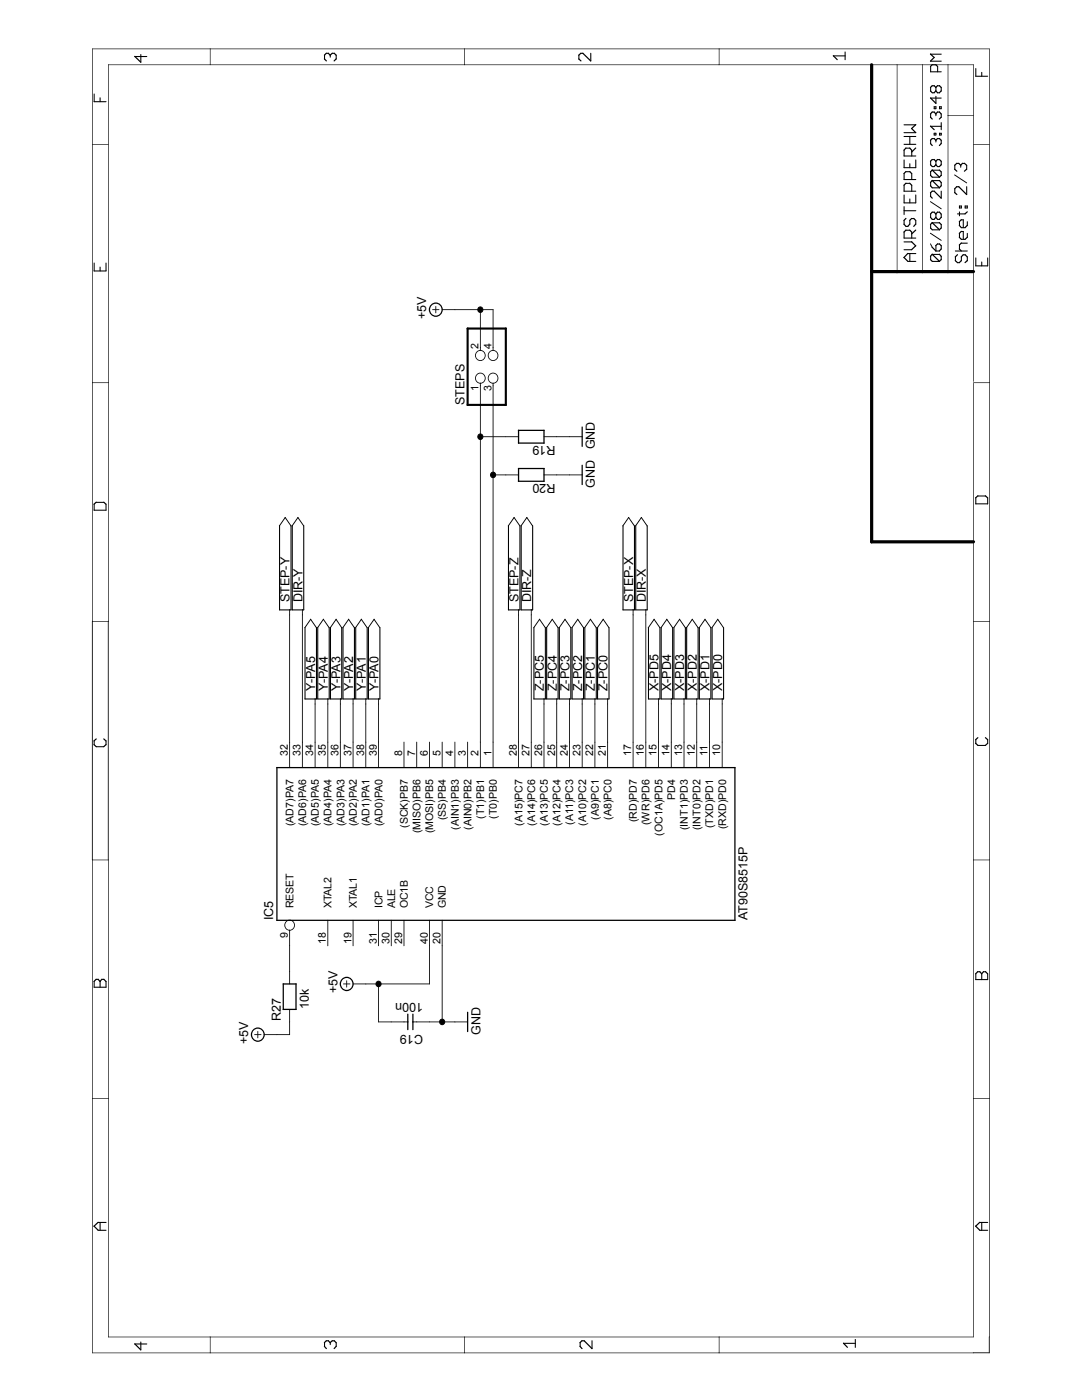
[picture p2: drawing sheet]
<svg xmlns="http://www.w3.org/2000/svg" width="216mm" height="279mm" viewBox="0 0 216 279" stroke-linecap="round" stroke-linejoin="round" font-family="sans-serif">
<g fill="#000">
<path d="M18.4 9.7h.1l-.1 66.7zM21.6 12.9h.1l-.1 63.5zM26.8 11.2h.2l1.2 1.1v.2h-.2l-1.2-1.2zM28 10.8l.2 .1v1.5l-.1 .1zM26.8 11.2l2.6 .1-.1 .1h-2.4zM41.9 9.7h.1l-.1 3.3zM18.4 9.7h23.6l-23.6 .1zM21.6 12.9h20.4l-20.4 .1zM64.7 10.9l.2 .1v.8l-.2 .1zM65 10.5h.2v.2l-.5 .4zM64.7 11.7l.5 .4v.1l-.5-.3zM65.1 10.6h.5l-.5 .2z"/>
<path d="M65.4 10.5h.2l.4 .6-.6-.4zM65.8 10.9l.6-.4v.2l-.4 .4h-.2zM65.8 10.9l.2 .1-.1 .5zM66.2 10.6h.6l-.5 .2zM66.6 10.5h.2l.3 .6-.5-.4zM66.6 12.1l.5-.4-.3 .5h-.2zM67 10.9l.2 .1v.8l-.1 .1zM92.6 9.7h.2l-.1 3.3zM41.9 9.7h50.9l-50.9 .1zM41.9 12.9h50.9l-50.9 .1zM115.4 11.7l.6 .4v.1l-.6-.3zM115.4 10.9l.2 .1v.8l-.1 .1z"/>
<path d="M115.4 10.9l.6-.4v.2l-.4 .4h-.2zM115.9 10.6h.5l-.5 .2zM116.2 10.5h.2l1.5 1.6v.1h-.1l-1.6-1.5zM117.8 10.6h.2v1.5l-.1 .2zM143.4 9.7h.2l-.1 3.3zM92.6 9.7h51l-50.9 .1zM92.6 12.9h51l-50.9 .1zM166.2 11.1h2.5l-.1 .2h-2.3zM166.2 11h.2l.7 .8v.2h-.1l-.8-.8zM168.6 10.3l.1 .1v1.5l-.1 .1zM143.4 12.9h30.6l-30.5 .1zM173.9 12.9h5.2l-5.2 .1z"/>
<path d="M178.9 12.9h5.2l-5.1 .1zM185.6 17.4h.2v.8l-.1 .1zM185.6 17.4l.5-.4-.3 .5h-.2zM185.6 13.2h.2v1.1l-.1 .1zM185.6 13.2l.5-.4-.3 .5h-.2zM185.6 12.1l.7-.7h.2v.2l-.7 .7h-.2zM185.6 10.7l2.3 .1-.1 .1h-2.1zM185.6 19.5h.2l1 1v.2h-.2l-1-1.1zM185.6 18.1l.5 .3v.2l-.5-.4zM186 17l.5 .1-.5 .1zM186 12.9h.9l-.2 .1h-.7zM185.6 10.7h.2l.7 .7v.2h-.2l-.7-.7z"/>
<path d="M186 18.4l.5 .1-.5 .1zM186.3 17l.5 .4v.1h-.2zM186.6 17.4l.6-.4-.4 .5h-.2zM186.7 17.4h.2v.8l-.2 .1zM186.3 18.4l.5-.3-.3 .5h-.2zM186.6 12.8l.6 .4v.1l-.6-.3zM186.6 18.1l.6 .3v.2l-.6-.4zM187 17l.6 .1-.5 .1zM187 13.2h.2v1.1l-.1 .1zM187 18.4l.6 .1-.5 .1zM187.4 17l.5 .4v.1h-.2zM185.6 19.5l2.3 .1-.1 .1h-2.1z"/>
<path d="M185.6 14.2l2.3 .1-.1 .1h-2.1zM185.6 12.1l2.3 .1-.1 .1h-2.1zM187.4 18.4l.5-.3-.4 .5h-.1zM187.7 17.4h.2v.8l-.1 .1zM184 12.9h5.2l-5.1 .1zM189.1 12.9h5.2l-5.2 .1zM194.6 13.6l.2 .1v1.5l-.1 .1zM195.8 14.4h.2v.8l-.1 .1zM194.6 15.1l2.6 .1-.1 .1h-2.4zM143.4 9.7h54.1l-54 .1zM18.4 28.7l3.3 .1-3.3 .1zM18.7 18.7l.2 .1v1.5l-.1 .1z"/>
<path d="M19.9 19.5h.2v.8l-.1 .1zM18.7 20.2l2.6 .1-.2 .1h-2.3zM180.3 36.9l.2 .1v1.1l-.1 .2zM180.3 36.9l.5-.4-.3 .5h-.2zM180.3 34.6h.2v1.2l-.1 .1zM180.7 34.2h.1v.1l-.5 .4zM180.3 29.9l.2 .1v1.1l-.1 .1zM180.7 29.5h.1v.1l-.3 .5h-.2zM180.3 33.4h2.5l-.1 .2h-2.3zM180.3 27.2h2.5l-.1 .1h-2.3zM180.3 26.4l2.5 .1-.1 .1h-2.3zM180.3 38.8l.2 .1v1.6l-.1 .1z"/>
<path d="M180.3 31.9h.2v1.5l-.1 .2zM180.7 36.5l1 .1-.2 .1h-.7zM180.7 34.2h1l-.2 .2h-.7zM180.7 29.5h1l-.2 .2h-.7zM181.5 32.6l.2 .1v.7l-.2 .2zM181.5 27.2h.2v1.6l-.2 .1zM181.4 36.5h.2l.4 .5h-.2zM181.4 34.2h.2l.4 .5h-.2zM181.4 29.5h.2l.4 .6h-.2zM181.8 30.3l.8-.8h.2v.1l-.8 .8h-.2zM181.8 25.6l.8-.8h.2v.2l-.8 .7h-.2zM181.8 36.9l.2 .1v1.1l-.1 .2z"/>
<path d="M181.8 34.6h.2v1.2l-.1 .1zM181.8 29.9l.2 .1v1.1l-.1 .1zM182.7 31.9h.1v1.5l-.1 .2zM181.8 25.6h.2l.8 .8v.1h-.2l-.8-.8zM180.3 38.1h2.5l-.1 .2h-2.3zM180.3 35.8h2.5l-.1 .1h-2.3zM180.3 31.1h2.5l-.1 .1h-2.3zM180.3 28.7l2.5 .1-.1 .1h-2.3zM180.3 24.8l2.5 .1-.1 .1h-2.3zM185.6 36.3l.2 .1v.7l-.1 .1zM185.9 35.9h.2v.2l-.3 .4h-.2zM185.6 34.2l.2 .1v.7l-.1 .1z"/>
<path d="M185.9 33.9h.2v.1l-.5 .4zM185.6 32.1l.2 .1v.7l-.1 .1zM185.6 32.1l.5-.4-.3 .6h-.2zM185.6 27.9l.2 .1v.7l-.1 .1zM185.6 27.9l.5-.3-.3 .5h-.2zM185.6 22.7h.2v.7l-.1 .1zM185.9 22.3h.2v.1l-.3 .4h-.2zM185.6 25.1l2.3 .1-.1 .1h-2.1zM185.6 39.1l.5 .4v.1h-.2zM185.6 38.4l.2 .1v.7l-.1 .1zM185.6 37h.2l.3 .5h-.2zM185.6 34.9h.2l.3 .5h-.2z"/>
<path d="M185.6 32.8l.5 .3v.2h-.2zM185.6 28.6h.2l.3 .5h-.2zM185.6 23.3h.2l.3 .5-.5-.3zM186 36h1.6l-.1 .1h-1.5zM186 33.9h1.6l-.1 .2h-1.5zM186 31.8h.5l-.5 .2zM186 27.6h.5l-.5 .2zM186 22.3l.5 .1-.5 .1zM185.6 38.4l.5-.3-.3 .5h-.2zM186.3 26.5l.2 .1-.1 .4zM185.6 25.1h.2l.7 .7v.1h-.2l-.7-.6zM186.3 21.2l.2 .1-.1 .5z"/>
<path d="M186 38.1h.5l-.5 .2zM186 33.2h.5l-.5 .2zM186.3 26.5l.6 .1-.5 .1zM186.3 21.2l.6 .1-.5 .1zM186.3 31.7h.2l.3 .6h-.2zM186.3 27.6h.2l.3 .5h-.2zM186.3 22.3h.2l.3 .5h-.2zM186.6 32.1l.6-.4-.4 .6h-.2zM186.7 32.1l.2 .1v.7l-.2 .1zM186.6 27.9l.6-.3-.4 .5h-.2zM187 22.3h.2v.1l-.4 .4h-.2zM186.7 19.2h.2v1.4l-.2 .1z"/>
<path d="M186.3 26.9h.6l-.5 .1zM186.3 21.6l.6 .1-.5 .1zM186.3 33.1l.5-.3-.3 .5h-.2zM186.7 27.9l.2 .1-.2 .4zM186.7 26.5l.2 .1-.2 .4zM186.7 22.7h.2l-.2 .5zM186.7 21.2l.2 .1-.2 .5zM186.6 32.8l.6 .3v.2h-.2zM187 31.8h.6l-.5 .2zM187 27.6h.6l-.5 .2zM187 22.3l.6 .1-.5 .1zM185.9 35.9h.2l1.4 1.5v.1h-.1l-1.5-1.4z"/>
<path d="M185.9 33.9h.2l1.4 1.4v.1h-.1l-1.5-1.4zM187.4 26.5l.2 .1-.1 .4zM187.4 21.2l.2 .1-.1 .5zM186 37.4l1.6 .1-.1 .1h-1.5zM186 35.3h1.6l-.1 .2h-1.5zM187 33.2h.6l-.5 .2zM187.4 26.5l.5 .1-.4 .1zM187.4 21.2l.5 .1-.4 .1zM187.4 35.9h.1l.4 .6h-.2zM187.4 33.9h.1l.4 .5-.5-.4zM187.4 31.7h.1l.4 .6-.5-.4zM187.4 27.6h.1l.4 .5-.5-.4z"/>
<path d="M187.4 22.3h.1l.4 .5h-.2zM186.3 38.1h.2l1.4 1.4v.1h-.2l-1.4-1.4zM187.7 24.4l.2 .1v1.4l-.1 .1zM187.4 26.9h.5l-.4 .1zM187.4 21.6l.5 .1-.4 .1zM187.7 37h.2v.2l-.4 .3h-.1zM187.4 35.3l.5-.4-.4 .5h-.1zM187.4 33.1l.5-.3-.4 .5h-.1zM187.7 28.6h.2v.1l-.4 .4h-.1zM187.4 23.7l.5-.4-.4 .5h-.1zM187.7 38.1h.2v1.4l-.1 .2zM187.7 36.3l.2 .1v.7l-.1 .1z"/>
<path d="M187.7 34.2l.2 .1v.7l-.1 .1zM187.7 32.1l.2 .1v.7l-.1 .1zM187.7 27.9l.2 .1v.7l-.1 .1zM187.7 26.5l.2 .1-.1 .4zM187.7 22.7h.2v.7l-.1 .1zM187.7 21.2l.2 .1-.1 .5zM189.1 12.9h.1l-.1 10.3zM189.1 23l.1 .1-.1 31.2zM190.4 32.9l.2 .1v.8l-.1 .1zM190.4 32.9l.6-.4v.2l-.4 .4h-.2zM190.4 38.4l.6 .3v.2l-.6-.4zM190.4 37.6l.2 .1v.7l-.1 .2z"/>
<path d="M190.4 33.7l.6 .4v.1l-.6-.3zM190.9 32.5l.5 .1-.5 .1zM190.4 37.6l.6-.4-.4 .6h-.2zM190.9 37.2l.5 .1-.5 .1zM191.2 32.5h.2l.4 .6-.6-.4zM191.6 32.9l.5-.4-.3 .6h-.2zM191.6 32.9l.2 .1-.1 .5zM192 32.5l.6 .1-.5 .1zM192.4 32.5l.6 .4v.2l-.6-.4zM191.2 37.2h.2l1.6 1.5v.2h-.2l-1.6-1.6zM190.5 34.8l2.5 1.7-.2 .1-2.3-1.6zM192.4 34.1l.6-.4v.2l-.5 .3h-.1z"/>
<path d="M192.8 37.2l.2 .1v1.5l-.1 .1zM192.8 32.9l.2 .1v.8l-.1 .1zM194.2 12.9h.1l-.1 15.8zM194.2 28.7l3.3 .1-3.3 .1zM189.1 23l5.2 .1-5.2 .1zM197.4 9.7h.1l-.1 19zM18.7 54l2.6 .1-.2 .1h-2.3zM18.7 52.4l.2 .1v1.6l-.1 .1zM19.9 53.2l.2 .1v.8l-.1 .1zM21.1 52.4l.2 .1v1.6l-.2 .1zM173.8 12.7h.3l.1 .2v41.3a.32 .32 0 0 1-.3 .3 .32 .32 0 0 1-.3-.3v-41.3zM178.9 12.9h.2l-.1 41.4z"/>
<path d="M173.8 53.9h5.2a.32 .32 0 0 1 .3 .3 .32 .32 0 0 1-.3 .3h-5.1l-.3-.2zM181.1 50.5h.1v.2l-.7 .8h-.2v-.2zM180.3 46.3h.2v1.2l-.1 .1zM180.3 46.2l.5-.4-.3 .6h-.2zM180.3 41.2h.2v1.6l-.1 .1zM180.3 49.8h1.7l-.1 .1h-1.5zM180.3 40.4l2.5 .1-.1 .1h-2.3zM180.3 44.7h.2l.3 .6h-.1zM180.3 43.9l.2 .1v.7l-.1 .2zM180.7 45.9h1l-.2 .2h-.7zM180.7 45.1l.6 .1-.5 .1zM180.7 43.5h.1v.2l-.5 .4z"/>
<path d="M180.3 51.3h.2l.7 .8v.1h-.1l-.8-.7zM181.4 44.7h.2v.1l-.4 .5h-.1zM181.1 50.5l1.7 .1-.1 .1h-1.6zM181.5 50.5l.2 .1v1.6l-.2 .1zM181.5 43.9l.2 .1v.7l-.2 .2zM181.8 43.5h.2v.2l-.6 .4zM181.5 39.6l.2 .1v.8l-.2 .1zM181.4 45.8h.2l.4 .6h-.2zM181.8 49.7l.8-.7h.2v.1l-.8 .8h-.2zM181.8 46.6l.8-.8h.2v.2l-.8 .8h-.2zM180.3 48.2l1.7 .1-.1 .1h-1.5zM181.8 43.5l.7 .1-.6 .1z"/>
<path d="M181.8 46.3h.2v1.2l-.1 .1zM182.2 43.5h.2l.4 .6h-.2zM181.8 48.2h.2l.8 .8v.1h-.2l-.8-.8zM182.7 38.8l.1 .1v1.6l-.1 .1zM181.1 52.1l1.7 .1-.1 .1h-1.6zM180.3 47.4l2.5 .1-.1 .1h-2.3zM180.3 42h2.5l-.1 .2h-2.3zM182.6 44.7h.2v.1l-.4 .5h-.2zM182.7 43.9l.1 .1v.7l-.1 .2zM184 12.9h.1v41.4zM178.8 53.9h5.3a.32 .32 0 0 1 .3 .3 .32 .32 0 0 1-.3 .3h-5.1l-.3-.2zM185.6 51.1h.2v.7l-.1 .1z"/>
<path d="M185.9 50.7h.2v.1l-.3 .4h-.2zM185.6 44.7l.2 .1v.7l-.1 .1zM185.6 44.7l.5-.3-.3 .5h-.2zM185.6 42.7h.2v.7l-.1 .1zM185.9 42.2h.2v.2l-.3 .4h-.2zM185.6 48.6h.2l.3 .8zM185.6 51.7h.2l.3 .5h-.2zM185.6 45.4l.5 .4v.1h-.2zM185.6 43.3h.2l.3 .6h-.2zM186 50.7l1.6 .1-.1 .1h-1.5zM186 44.4h1.6l-.1 .2h-1.5zM186 42.3h.5l-.5 .2z"/>
<path d="M185.9 49.3h.2l.7 .7v.2h-.2l-.7-.8zM186 43.7l.5 .1-.5 .1zM186.3 42.2h.2l.3 .6h-.2zM187 42.2h.2v.2l-.4 .4h-.2zM186.7 42.7h.2v.7l-.2 .1zM186.7 50l.9 .1-.1 .1h-.8zM186.6 43.3h.2v.2l-.3 .4h-.2zM186.7 49h.2v1.1l-.2 .1zM186.6 43.3h.2l.4 .6h-.2zM187 42.3h.6l-.5 .2zM186.6 48.9l.6-.3-.4 .5h-.2zM185.9 50.7h.2l1.4 1.4v.1h-.1l-1.5-1.4z"/>
<path d="M187.7 49.6h.2v.2l-.4 .4h-.1zM185.9 44.4h.2l1.4 1.4v.1h-.1l-1.5-1.4zM186 52.1l1.6 .1-.1 .1h-1.5zM187 48.6l.6 .1-.5 .1zM186 45.8h1.6l-.1 .2h-1.5zM187 43.7l.6 .1-.5 .1zM187.4 50.7h.1l.4 .5h-.2zM187.4 44.4h.1l.4 .5-.5-.4zM187.4 42.2h.1l.4 .6h-.2zM187.7 49h.2v.7l-.1 .1zM187.4 48.6l.5 .3v.2l-.5-.3zM185.7 46.5l2.2 1.5h-.2l-2.1-1.4z"/>
<path d="M185.7 40.1l2.2 1.6h-.2l-2.1-1.4zM187.4 52.1l.5-.4-.4 .5h-.1zM187.4 45.8l.5-.4-.4 .5h-.1zM187.7 43.3h.2v.2l-.4 .4h-.1zM187.7 51.1h.2v.7l-.1 .1zM187.7 44.7l.2 .1v.7l-.1 .1zM187.7 42.7h.2v.7l-.1 .1zM189 53.9h5.2a.32 .32 0 0 1 .4 .3 .32 .32 0 0 1-.4 .3h-5.1l-.2-.2zM183.9 53.9h5.2a.32 .32 0 0 1 .4 .3 .32 .32 0 0 1-.4 .3h-5l-.3-.2zM190.6 50l2.5 .1-.1 .1h-2.4zM190.5 51.9l.6 .4v.2l-.6-.4zM190.6 51.2l.2 .1v.7l-.2 .2z"/>
<path d="M191 52.3l.6 .1-.6 .1zM191 42.6l1.7 .1-.1 .1h-1.6zM190.5 51.2l.6-.4-.4 .5h-.2zM191.3 52.3l.6-.4-.4 .6h-.2zM191.4 48.8l.2 .1v.8l-.2 .1zM191.3 48.8l.6-.4-.4 .6h-.2zM191.4 46.5l.2 .1v.8l-.2 .1zM191.3 46.5l.6-.4-.4 .5h-.2zM191.4 44.2h.2v.8l-.2 .1zM191.3 44.1l.6-.3-.4 .5h-.2zM191.4 42.2l.2 .1v.7l-.2 .2zM191.4 41l.2 .1-.2 .5z"/>
<path d="M191.4 41l.5 .1-.5 .1zM191.8 51.2l.1 .1v.7l-.1 .2zM192.1 50.8h.2v.1l-.4 .4h-.2zM191.3 49.6l.6 .4v.2l-.6-.4zM191.3 47.3l.6 .4v.1h-.2zM191.3 44.9h.2l.4 .6h-.2zM191.8 48.5h1.3l-.1 .1h-1.2zM191.8 46.1l.5 .1-.5 .1zM191.8 43.8l.5 .1-.5 .1zM191.4 41.4l.5 .1-.5 .1zM191.8 41l.1 .1-.1 .5zM192.1 50.8h.6l-.5 .2z"/>
<path d="M192.1 46.1l.2 .1v1.5l-.1 .2zM192.1 43.8l.2 .1v1.5l-.1 .1zM192.5 42.6l.6-.4v.2l-.4 .4h-.2zM192.5 41l.2 .1-.1 .5zM191.8 47.7h.9l-.1 .2h-.8zM191.8 45.4h.9l-.1 .1h-.8zM192.5 41l.6 .1-.5 .1zM192.5 50.8h.2l.4 .5h-.2zM192.5 41.4l.6 .1-.5 .1zM192.5 52.3l.6-.4v.2l-.4 .4h-.2zM192.5 47.7l.6-.4v.2l-.4 .3h-.2zM192.9 44.9h.2v.2l-.6 .4z"/>
<path d="M192.9 51.2l.2 .1v.7l-.1 .2zM192.9 46.5l.2 .1v.8l-.1 .1zM192.9 44.2h.2v.8l-.1 .1zM192.9 41l.2 .1-.1 .5zM194.6 53h2.6l-.1 .2h-2.4zM194.6 51.4l.2 .1v1.5l-.1 .2zM195.8 52.2l.2 .1v.7l-.1 .2zM197 51.4l.2 .1v1.5l-.1 .2zM18.4 76.3l3.3 .1h-3.3zM18.4 76.3l.1 .1-.1 47.7zM21.6 76.3l.1 .1-.1 47.7zM86.9 61.1l.1 .1v1.3z"/>
<path d="M86.3 61.7l1.4 .1-1.4 .1zM88.2 61.7l2.7 .1-2.7 .1zM93.2 65.4h.3v.2v15.2l-.2 .2-.2-.2zM95.8 61.7l.1 .1-.1 7.7zM95.8 76.4h.1l-.1 .7zM90.7 61.7l5.2 .1-5.1 .1zM95.8 76.9l.1 .1-.1 10.2zM95.8 69.3l.1 .1-.1 .7zM98.3 61.7l.2 .1-.1 7.7zM98.3 76.4h.2l-.1 .7zM95.8 61.7l2.7 .1-2.7 .1zM98.3 69.3l.2 .1-.1 .7z"/>
<path d="M93.2 65.4h7.7l.2 .2-.2 .2h-7.6l-.1-.1zM194.2 28.7l.1 .1-.1 47.4zM194.2 76.3l3.3 .1h-3.3zM197.4 28.7l.1 .1-.1 47.6zM93.2 80.7l7.7-.1 .2 .2-.2 .2h-7.6h-.1zM95.8 87.1l.1 .1-.1 61zM98.3 76.9l.2 .1-.1 17.9zM100.8 65.4h.3v.2v15.2l-.2 .2-.2-.2zM98.3 94.7l2.7 .1-2.6 .1zM95.8 87.1l5.2 .1h-5.2zM100.9 87.1l2.7 .1h-2.7zM100.9 94.7l2.7 .1-2.7 .1z"/>
<path d="M103.4 88.3h5.1l.2 .1-.2 .2h-5zM103.4 96l5.1-.1 .2 .1-.2 .2h-5zM103.4 85.8l.2 .1v2.5l-.1 .2-.2-.2zM103.4 93.4l.2 .1v2.5l-.1 .2-.2-.2zM108.5 85.8l.2 .1v2.5l-.2 .2-.1-.2zM108.5 93.4l.2 .1v2.5l-.2 .2-.1-.2zM103.4 85.8h5.1l.2 .1-.2 .1h-5zM103.4 93.4h5.1l.2 .1-.2 .1h-5zM108.5 87.1l2.7 .1h-2.7zM108.5 94.7l2.7 .1-2.7 .1zM111 87.1l2.7 .1h-2.6zM111 94.7l2.7 .1-2.6 .1z"/>
<path d="M113.6 94.7l2.7 .1-2.7 .1zM113.6 87.1l2.7 .1h-2.7zM116.1 92.8l.2 .1v3.8l-.1 .1-.2-.1zM116.1 85.2l.2 .1v3.8l-.1 .1-.2-.1zM194.6 99.3h.2v1.2l-.1 .2zM194.6 99.3l.6-.4v.2l-.4 .3h-.2zM195.1 98.9l1.7 .1-.2 .1h-1.5zM196.6 98.9l.5 .4v.1l-.5-.3zM18.7 101.7l2.6 .1-.2 .1h-2.3zM18.7 100.6h.2v1.2l-.1 .1zM18.7 100.5l.6-.3v.1l-.4 .4h-.2zM19.1 100.2h1.7l-.1 .2h-1.5z"/>
<path d="M21.1 100.6h.2v1.2l-.2 .1zM20.6 100.2l.6 .3v.2l-.6-.4zM55.7 104.9h.2v16.8l-.1 .1zM56.8 103.3l.2-.1 1.1 1.7v.1zM56.9 103.2l.1 .1-1.3 1.7v-.1zM58.2 104.9h.2v16.8l-.1 .1zM59.3 103.3l.2-.1 1.2 1.7-.1 .1zM59.4 103.2l.1 .1-1.2 1.7-.1-.1zM101.4 104.9h.2v16.8l-.2 .1zM102.5 103.3l.2-.1 1.1 1.7v.1zM102.6 103.2l.1 .1-1.3 1.7v-.1zM103.9 104.9h.2v16.8l-.1 .1z"/>
<path d="M105 103.3l.2-.1 1.1 1.7v.1zM105.1 103.2l.1 .1-1.3 1.7v-.1zM124.2 104.9h.2v16.8l-.1 .1zM125.3 103.3l.2-.1 1.2 1.7-.1 .1zM125.4 103.2l.1 .1-1.2 1.7-.1-.1zM126.8 104.9h.2v16.8l-.2 .1zM127.9 103.3l.2-.1 1.1 1.7v.1zM128 103.2l.1 .1-1.3 1.7-.1-.1zM173.8 53.9h.3l.1 .3v53.9a.32 .32 0 0 1-.3 .3 .32 .32 0 0 1-.3-.3v-53.9zM173.6 108l.3-.2h20.3a.32 .32 0 0 1 .4 .3 .32 .32 0 0 1-.4 .3h-20.3l-.3-.1zM194.6 100.5h2.6l-.1 .2h-2.4zM197 99.3h.2v1.2l-.1 .2z"/>
<path d="M18.4 123.9l.1 .1-.1 47.7zM18.4 123.9l3.3 .1-3.3 .1zM21.5 123.9l.2 .1-.1 47.7zM55.7 121.6l2.2 .1-.1 .1h-2zM57.7 121.6l.5 .1-.4 .1zM57.7 121.6l.2 .1-.1 1.1zM58 104.9h.2v16.8l-.2 .1zM58.2 121.6l2.3 .1-.2 .1h-2zM60.3 121.6l.4 .1-.4 .1zM60.3 121.6l.1 .1-.1 1.1zM60.5 104.9h.2v16.8l-.1 .1zM60.8 139.4l2.2 .1-.1 .1h-2.1z"/>
<path d="M60.8 125.2l.2 .1v14.2l-.2 .1zM61.9 123.6h.2l1.1 1.6v.1zM62 123.5l.1 .1-1.3 1.7v-.1zM62.8 139.4l.5 .1-.4 .1zM62.8 139.4l.2 .1-.1 1.1zM63.1 125.2l.2 .1v14.2l-.2 .1zM63.3 139.4l2.2 .1-.1 .1h-2zM63.3 125.2l.2 .1v14.2l-.1 .1zM64.4 123.6h.2l1.2 1.6-.1 .1zM64.5 123.5l.1 .1-1.3 1.7v-.1zM65.4 139.4l.4 .1-.4 .1zM65.4 139.4l.1 .1-.1 1.1z"/>
<path d="M65.6 125.2l.2 .1v14.2l-.1 .1zM65.9 139.4l2.1 .1-.1 .1h-2zM65.9 125.2l.1 .1v14.2l-.1 .1zM67 123.6h.1l1.1 1.6v.1zM67 123.5l.1 .1-1.2 1.7-.1-.1zM67.9 139.4l.4 .1-.4 .1zM67.9 139.4l.1 .1-.1 1.1zM68.1 125.2l.2 .1v14.2l-.1 .1zM68.4 139.4l2.2 .1-.1 .1h-2.1zM68.4 125.2l.1 .1v14.2l-.1 .1zM69.5 123.6h.1l1.2 1.6-.1 .1zM69.5 123.5l.1 .1-1.2 1.7-.1-.1z"/>
<path d="M70.4 139.4l.4 .1-.3 .1zM70.4 139.4l.1 .1v1.1zM70.6 125.2l.2 .1v14.2l-.1 .1zM70.9 139.4l2.2 .1-.1 .1h-2zM70.9 125.2l.2 .1v14.2l-.1 .1zM72 123.6h.2l1.1 1.6v.1zM72.1 123.5l.1 .1-1.3 1.7v-.1zM72.9 139.4l.5 .1-.4 .1zM72.9 139.4l.2 .1-.1 1.1zM73.2 125.2l.2 .1v14.2l-.2 .1zM73.4 139.4l2.3 .1-.2 .1h-2zM73.4 125.2l.2 .1v14.2l-.1 .1z"/>
<path d="M74.5 123.6h.2l1.2 1.6-.1 .1zM74.6 123.5l.1 .1-1.2 1.7-.1-.1zM75.5 139.4l.4 .1-.4 .1zM75.5 139.4l.1 .1-.1 1.1zM75.7 125.2l.2 .1v14.2l-.1 .1zM101.4 121.6l2.2 .1-.1 .1h-2.1zM103.4 121.6l.4 .1-.3 .1zM103.4 121.6l.2 .1-.1 1.1zM103.7 104.9h.1v16.8l-.1 .1zM103.9 121.6l2.2 .1-.1 .1h-2zM105.9 121.6l.5 .1-.4 .1zM105.9 121.6l.2 .1-.1 1.1z"/>
<path d="M106.2 104.9h.2v16.8l-.1 .1zM106.5 139.4l2.2 .1-.2 .1h-2zM106.5 125.2l.1 .1v14.2l-.1 .1zM107.5 123.6h.2l1.2 1.6-.1 .1zM107.6 123.5l.1 .1-1.2 1.7-.1-.1zM108.5 139.4l.4 .1-.4 .1zM108.5 139.4l.1 .1-.1 1.1zM108.7 125.2l.2 .1v14.2l-.1 .1zM109 139.4l2.2 .1-.1 .1h-2zM109 125.2l.2 .1v14.2l-.1 .1zM110.1 123.6h.2l1.1 1.6v.1zM110.2 123.5l.1 .1-1.3 1.7v-.1z"/>
<path d="M111 139.4l.5 .1-.4 .1zM111 139.4l.2 .1-.1 1.1zM111.3 125.2l.2 .1v14.2l-.2 .1zM111.5 139.4l2.3 .1-.2 .1h-2zM111.5 125.2l.2 .1v14.2l-.1 .1zM112.6 123.6h.2l1.2 1.6-.1 .1zM112.7 123.5l.1 .1-1.2 1.7-.1-.1zM113.6 139.4l.4 .1-.4 .1zM113.6 139.4l.1 .1-.1 1.1zM113.8 125.2l.2 .1v14.2l-.1 .1zM114.1 139.4l2.2 .1-.1 .1h-2.1zM114.1 125.2l.2 .1v14.2l-.2 .1z"/>
<path d="M115.2 123.6h.2l1.1 1.6v.1zM115.3 123.5l.1 .1-1.3 1.7v-.1zM116.1 139.4l.4 .1-.3 .1zM116.1 139.4l.2 .1-.1 1.1zM116.4 125.2l.1 .1v14.2l-.1 .1zM116.6 139.4l2.2 .1-.1 .1h-2zM116.6 125.2l.2 .1v14.2l-.1 .1zM117.7 123.6h.2l1.1 1.6v.1zM117.8 123.5l.1 .1-1.3 1.7v-.1zM118.6 139.4l.5 .1-.4 .1zM118.6 139.4l.2 .1-.1 1.1zM118.9 125.2l.2 .1v14.2l-.1 .1z"/>
<path d="M119.2 139.4l2.2 .1-.2 .1h-2zM119.2 125.2l.1 .1v14.2l-.1 .1zM120.2 123.6h.2l1.2 1.6-.1 .1zM120.3 123.5l.1 .1-1.2 1.7-.1-.1zM121.2 139.4l.4 .1-.4 .1zM121.2 139.4l.1 .1-.1 1.1zM121.4 125.2l.2 .1v14.2l-.1 .1zM124.2 121.6l2.3 .1-.2 .1h-2zM126.3 121.6l.4 .1-.4 .1zM126.3 121.6l.1 .1-.1 1.1zM126.5 104.9h.2v16.8l-.1 .1zM126.8 121.6l2.2 .1-.1 .1h-2.1z"/>
<path d="M128.8 121.6l.4 .1-.3 .1zM128.8 121.6l.2 .1-.1 1.1zM129.1 104.9h.1v16.8l-.1 .1zM129.3 139.4l2.2 .1-.1 .1h-2zM129.3 125.2l.2 .1v14.2l-.1 .1zM130.4 123.6h.2l1.1 1.6v.1zM130.5 123.5l.1 .1-1.3 1.7v-.1zM131.3 139.4l.5 .1-.4 .1zM131.3 139.4l.2 .1-.1 1.1zM131.6 125.2l.2 .1v14.2l-.1 .1zM131.9 139.4l2.2 .1-.2 .1h-2zM131.9 125.2l.1 .1v14.2l-.1 .1z"/>
<path d="M132.9 123.6h.2l1.2 1.6-.1 .1zM133 123.5l.1 .1-1.2 1.7-.1-.1zM133.9 139.4l.4 .1-.4 .1zM133.9 139.4l.1 .1-.1 1.1zM134.1 125.2l.2 .1v14.2l-.1 .1zM134.4 139.4l2.2 .1-.1 .1h-2zM134.4 125.2l.2 .1v14.2l-.1 .1zM135.5 123.6h.2l1.1 1.6v.1zM135.6 123.5l.1 .1-1.3 1.7v-.1zM136.4 139.4l.5 .1-.4 .1zM136.4 139.4l.2 .1-.1 1.1zM136.7 125.2l.2 .1v14.2l-.2 .1z"/>
<path d="M136.9 139.4l2.3 .1-.2 .1h-2zM136.9 125.2l.2 .1v14.2l-.1 .1zM138 123.6h.2l1.2 1.6-.1 .1zM138.1 123.5l.1 .1-1.2 1.7-.1-.1zM139 139.4l.4 .1-.4 .1zM139 139.4l.1 .1-.1 1.1zM139.2 125.2l.2 .1v14.2l-.1 .1zM139.5 139.4l2.2 .1-.1 .1h-2.1zM139.5 125.2l.2 .1v14.2l-.2 .1zM140.6 123.6h.2l1.1 1.6v.1zM140.7 123.5l.1 .1-1.3 1.7-.1-.1zM141.5 139.4l.4 .1-.3 .1z"/>
<path d="M141.5 139.4l.1 .1v1.1zM141.8 125.2l.1 .1v14.2l-.1 .1zM142 139.4l2.2 .1-.1 .1h-2zM142 125.2l.2 .1v14.2l-.1 .1zM143.1 123.6h.2l1.1 1.6v.1zM143.2 123.5l.1 .1-1.3 1.7v-.1zM144 139.4l.5 .1-.4 .1zM144 139.4l.2 .1-.1 1.1zM144.3 125.2l.2 .1v14.2l-.1 .1zM194.2 123.9l3.3 .1-3.3 .1zM197.4 76.3l.1 .1-.1 47.7zM18.7 148.5l.6 .4v.2l-.6-.4z"/>
<path d="M18.7 147.8l.2 .1v.7l-.1 .1zM19.1 148.9l1.7 .1-.1 .1h-1.5zM18.7 147.8l.6-.4v.2l-.4 .3h-.2zM20.6 148.9l.6-.4v.2l-.4 .4h-.2zM21.1 147.8l.2 .1v.7l-.2 .1zM20.6 147.4l.6 .4v.1l-.6-.3zM55.2 153.1h91.4l.2 .1-.2 .1h-91.3zM57.7 122.7h.2l-.1 25.5zM57.7 148.1h.2l-.1 5.2zM60.3 122.7h.1l-.1 25.5zM60.3 148.1h.1l-.1 5.2zM62.8 140.4l.2 .1-.1 7.7z"/>
<path d="M62.8 148.1h.2l-.1 5.2zM65.4 140.4l.1 .1-.1 7.7zM65.4 148.1h.1l-.1 5.2zM67.9 140.4l.1 .1-.1 7.7zM67.9 148.1h.1l-.1 5.2zM70.4 140.4l.1 .1v7.7zM70.4 148.1h.1v5.2zM72.9 140.4l.2 .1-.1 7.7zM72.9 148.1h.2l-.1 5.2zM75.5 140.4l.1 .1-.1 7.7zM75.5 148.1h.1l-.1 5.2zM80.6 148.1h.1l-.1 5.2z"/>
<path d="M83.1 148.1h.1v5.2zM85.6 148.1h.2l-.1 5.2zM88.2 148.1h.1l-.1 5.2zM90.7 148.1h.2l-.1 5.2zM93.3 148.1h.1l-.1 5.2zM95.8 148.1h.1l-.1 5.2zM98.3 94.7l.2 .1-.1 53.4zM98.3 148.1h.2l-.1 5.2zM103.4 122.7h.2l-.1 25.5zM103.4 148.1h.2l-.1 5.2zM105.9 122.7h.2l-.1 25.5zM105.9 148.1h.2l-.1 5.2z"/>
<path d="M108.5 140.4l.1 .1-.1 7.7zM108.5 148.1h.1l-.1 5.2zM111 140.4l.2 .1-.1 7.7zM111 148.1h.2l-.1 5.2zM113.6 140.4l.1 .1-.1 7.7zM113.6 148.1h.1l-.1 5.2zM116.1 140.4l.2 .1-.1 7.7zM116.1 148.1h.2l-.1 5.2zM118.6 140.4l.2 .1-.1 7.7zM118.6 148.1h.2l-.1 5.2zM121.2 140.4l.1 .1-.1 7.7zM121.2 148.1h.1l-.1 5.2z"/>
<path d="M126.3 122.7h.1l-.1 25.5zM126.3 148.1h.1l-.1 5.2zM128.8 122.7h.2l-.1 25.5zM128.8 148.1h.2l-.1 5.2zM131.3 140.4l.2 .1-.1 7.7zM131.3 148.1h.2l-.1 5.2zM133.9 140.4l.1 .1-.1 7.7zM133.9 148.1h.1l-.1 5.2zM136.4 140.4l.2 .1-.1 7.7zM136.4 148.1h.2l-.1 5.2zM139 140.4l.1 .1-.1 7.7zM139 148.1h.1l-.1 5.2z"/>
<path d="M141.5 140.4l.1 .1v7.7zM141.5 148.1h.1v5.2zM144 140.4l.2 .1-.1 7.7zM144 148.1h.2l-.1 5.2zM146.5 153.1l.3 .1v30.5l-.2 .1-.1-.1zM194.6 148.3l.6 .4v.1l-.6-.3zM194.6 147.5l.2 .1v.8l-.1 .1zM195.1 148.7h1.7l-.2 .2h-1.5zM194.6 147.5l.6-.4v.2l-.4 .4h-.2zM196.6 148.7l.5-.4v.2l-.4 .3h-.1zM197 147.5l.2 .1v.8l-.1 .1zM196.6 147.1l.5 .4v.2l-.5-.4z"/>
<path d="M18.4 171.6h.1l-.1 47.7zM18.4 171.6h3.3l-3.3 .1zM21.6 171.6h.1l-.1 47.7zM194.2 76.5h.1l-.1 95.2zM194.2 171.6h3.3l-3.3 .1zM197.4 123.9l.1 .1-.1 47.7zM18.7 195.8l.2 .1v1.1l-.1 .1zM18.7 195.8l.6-.4-.4 .5h-.2zM19.1 195.4h.6l-.5 .2zM19.5 195.4h.2l.3 .5h-.1zM20.2 195.4h.2v.1l-.4 .4h-.1zM19.9 195.8l.2 .1v1.1l-.1 .1z"/>
<path d="M20.3 195.4h.5l-.5 .2zM20.6 195.4l.6 .4v.1l-.6-.4zM18.7 196.9l2.6 .1-.2 .1h-2.3zM21.1 195.8l.2 .1v1.1l-.2 .1zM55.2 153.1l.2 .1v30.5l-.1 .1-.2-.1zM56.4 196.3l.3 .1v5l-.2 .2-.1-.2zM57.7 188.7h.2l-.1 5.2zM57.7 185.6h.2l-.1 3.2zM57.7 193.8h.2l-.1 2.7zM56.4 196.3l2.7-.1 .1 .2-.1 .1h-2.6zM65.4 183.6l.1 .1-.1 5.1zM69.1 195.7h.2l-.1 1.4z"/>
<path d="M68.5 196.3l1.4 .1-1.4 .1zM70.4 183.6l.1 .1v5.1zM70.4 196.3l2.7 .1-2.6 .1zM75.5 183.6l.1 .1-.1 5.1zM72.9 196.3l2.7 .1-2.6 .1zM75.5 196.3l.1 .1-.1 7.6zM78 183.6l.2 .1-.1 5.1zM80.6 183.6l.1 .1-.1 5.1zM85.6 183.6l.2 .1-.1 5.1zM75.5 196.3l10.3 .1-10.3 .1zM85.6 188.7h.2l-.1 7.8zM88.2 183.6l.1 .1-.1 5.1z"/>
<path d="M88.2 188.7h.1l-.1 15.3zM55.2 183.6l91.4-.1 .2 .2-.2 .1h-91.3zM194.6 194.3h.2v1.2l-.1 .1zM195 193.8h.2v.2l-.6 .4zM195.1 193.9h.5l-.5 .1zM195.4 193.8h.2l.4 .6h-.2zM196.2 193.8h.1v.2l-.3 .4h-.2zM195.8 194.3h.2v1.2l-.1 .1zM196.2 193.9h.6l-.5 .1zM196.6 193.8h.1l.4 .6h-.1zM194.6 195.4l2.6 .1-.1 .1h-2.4zM197 194.3h.2v1.2l-.1 .1z"/>
<path d="M18.4 219.1l.1 .1-.1 50.9zM18.4 219.1l3.3 .1-3.3 .1zM21.6 219.1l.1 .1-.1 47.7zM51.4 205.8h.1l-.1 1.4zM50.8 206.4l1.4 .1-1.4 .1zM52.7 206.4l2.6 .1-2.6 .1zM56.4 201.4l2.7-.1 .1 .1-.1 .2h-2.6zM57.7 201.4h.2l-.1 2.6zM55.2 206.4l2.7 .1-2.6 .1zM57.7 203.9h.2l-.1 2.7zM59 196.3l.2 .1v5l-.1 .2-.2-.2zM75.5 203.9h2.7l-2.7 .1z"/>
<path d="M78 203.9h2.7l-2.6 .1zM81.3 203.8l.2 .1v1.6l-.1 .1-.2-.1zM81.3 202.3l.2 .1v1.5l-.1 .2-.2-.2zM80.6 203.9h.9l-.9 .1zM82.3 203.8l.2 .1v1.6l-.1 .1-.1-.1zM82.3 202.3l.2 .1v1.5l-.1 .2-.1-.2zM82.3 203.9h.9l-.8 .1zM85.6 203.9h2.7l-2.6 .1zM83.1 203.9h2.7l-2.6 .1zM88.2 203.9h2.7l-2.7 .1zM90.7 203.9h2.7l-2.6 .1zM93.2 201.9l.2 .1v3.8l-.1 .2-.1-.2z"/>
<path d="M194.2 171.6h.1l-.1 47.7zM197.4 171.6h.1l-.1 47.7zM194.2 219.1l3.3 .1-3.3 .1zM18.7 244.6l.8-.7h.2v.1l-.8 .8h-.2zM18.7 244.6h.2l.8 .8v.2h-.2l-.8-.8zM19.5 243.9h1.8l-.2 .2h-1.5zM19.9 243.9h.2v1.6l-.1 .1zM19.5 245.5h1.8l-.2 .1h-1.5zM194.6 244.6l.8-.7h.2v.1l-.8 .8h-.2zM194.6 244.6h.2l.8 .8v.2h-.2l-.8-.8zM195.4 243.9h1.8l-.1 .2h-1.6zM195.8 243.9h.2v1.6l-.1 .1z"/>
<path d="M195.4 245.5h1.8l-.1 .1h-1.6zM18.4 269.9l23.6 .1-23.6 .1zM21.6 266.8h20.4l-20.4 .1zM26.8 268.1h.2l1.2 1.2v.2h-.2l-1.2-1.2zM28 267.8h.2v1.6l-.1 .1zM26.8 268.1l2.6 .1-.1 .1h-2.4zM41.9 266.8h.1l-.1 3.3zM41.9 269.9l50.9 .1-50.9 .1zM41.9 266.8h50.9l-50.9 .1zM64.7 267.9h.2v.8l-.2 .1zM64.7 267.9l.5-.4-.4 .5h-.1zM64.7 268.6h.1l.4 .6h-.2z"/>
<path d="M65.1 267.5l.5 .1-.5 .1zM65.4 267.5l.6 .4v.1l-.6-.3zM65.8 267.9l.6-.4v.2l-.4 .3h-.2zM65.8 267.9h.2l-.1 .6zM66.2 267.5l.6 .1-.5 .1zM66.6 267.5l.5 .4v.1l-.5-.3zM67 268.6h.1v.2l-.3 .4h-.2zM67 267.9h.2v.8l-.1 .1zM92.6 266.8h.2l-.1 3.3zM92.6 269.9l51 .1-50.9 .1zM92.6 266.8h51l-50.9 .1zM115.7 268.6h.1l.4 .6h-.2z"/>
<path d="M115.7 267.9h.2v.8l-.2 .1zM115.7 267.9l.5-.4-.4 .5h-.1zM116.1 267.5l.6 .1-.6 .1zM116.5 267.5h.1l1.6 1.5v.2h-.2l-1.5-1.5zM118.1 267.5l.1 .1v1.5l-.1 .2zM143.4 266.8h.2l-.1 3.3zM143.4 269.9l50.9 .1-50.8 .1zM143.4 266.8h50.9l-50.8 .1zM168.3 268l2.5 .1-.2 .1h-2.3zM168.2 268h.2l.8 .8v.2h-.2l-.8-.8zM170.6 267.3h.2v1.6l-.2 .1zM194.2 219.1l.1 .1-.1 47.7z"/>
<path d="M194.2 269.9l3.3 .1-3.3 .1zM197.3 266.7l.2 .1-.1 3.3zM197.4 219.1l.1 .1-.1 47.7z"/>
<path d="M85.5 61.8a1.45 1.45 0 0 1 2.9 0 1.45 1.45 0 0 1-2.9 0zM85.8 61.8a1.17 1.17 0 0 0 2.3 0 1.17 1.17 0 0 0-2.3 0z"/>
<path d="M94.7 75.5a1.1 1.1 0 0 1 2.2 0 1.1 1.1 0 0 1-2.2 0zM94.9 75.5a.91 .91 0 0 0 1.8 0 .91 .91 0 0 0-1.8 0z"/>
<path d="M94.7 71a1.1 1.1 0 0 1 2.2 0 1.1 1.1 0 0 1-2.2 0zM94.9 70.9a.91 .91 0 0 0 1.8 0 .91 .91 0 0 0-1.8 0z"/>
<path d="M97.3 75.5a1.08 1.08 0 0 1 2.1 0 1.08 1.08 0 0 1-2.1 0zM97.5 75.5a.91 .91 0 0 0 1.8 0 .91 .91 0 0 0-1.8 0z"/>
<path d="M97.3 71a1.08 1.08 0 0 1 2.1 0 1.08 1.08 0 0 1-2.1 0zM97.5 70.9a.91 .91 0 0 0 1.8 0 .91 .91 0 0 0-1.8 0z"/>
<path d="M56.7 184.7a1.1 1.1 0 0 1 2.2 0 1.1 1.1 0 0 1-2.2 0zM56.9 184.6a.91 .91 0 0 0 1.8 0 .91 .91 0 0 0-1.8 0z"/>
<path d="M67.7 196.4a1.45 1.45 0 0 1 2.9 0 1.45 1.45 0 0 1-2.9 0zM68 196.4a1.17 1.17 0 0 0 2.3 0 1.17 1.17 0 0 0-2.3 0z"/>
<path d="M50 206.5a1.41 1.41 0 0 1 2.8 0 1.41 1.41 0 0 1-2.8 0zM50.3 206.5a1.17 1.17 0 0 0 2.3 0 1.17 1.17 0 0 0-2.3 0z"/>
</g>
<g fill="#000">
<circle cx="95.8" cy="61.8" r=".53"/>
<circle cx="95.8" cy="87.2" r=".53"/>
<circle cx="98.4" cy="94.8" r=".53"/>
<circle cx="75.5" cy="196.4" r=".53"/>
<circle cx="88.2" cy="203.9" r=".53"/>
</g>
<g fill="none" stroke="#000" stroke-width=".2">
<circle cx="95.8" cy="61.8" r=".53"/>
<circle cx="95.8" cy="87.2" r=".53"/>
<circle cx="98.4" cy="94.8" r=".53"/>
<circle cx="75.5" cy="196.4" r=".53"/>
<circle cx="88.2" cy="203.9" r=".53"/>
</g>
<g font-size="2.5">
<text x="85.1" y="63.7" transform="rotate(-90 85.1 63.7)">+5V</text>
<text x="92.7" y="80.8" transform="rotate(-90 92.7 80.8)">STEPS</text>
<text x="110.8" y="88.9" transform="rotate(-180 110.8 88.9)">R19</text>
<text x="118.7" y="89.7" transform="rotate(-90 118.7 89.7)">GND</text>
<text x="110.8" y="96.6" transform="rotate(-180 110.8 96.6)">R20</text>
<text x="118.7" y="97.3" transform="rotate(-90 118.7 97.3)">GND</text>
<text x="57.8" y="120.2" transform="rotate(-90 57.8 120.2)">STEP-Y</text>
<text x="60.3" y="120.2" transform="rotate(-90 60.3 120.2)">DIR-Y</text>
<text x="103.5" y="120.2" transform="rotate(-90 103.5 120.2)">STEP-Z</text>
<text x="106" y="120.2" transform="rotate(-90 106 120.2)">DIR-Z</text>
<text x="126.3" y="120.2" transform="rotate(-90 126.3 120.2)">STEP-X</text>
<text x="128.9" y="120.2" transform="rotate(-90 128.9 120.2)">DIR-X</text>
<text x="62.9" y="138" transform="rotate(-90 62.9 138)">Y-PA5</text>
<text x="65.4" y="138" transform="rotate(-90 65.4 138)">Y-PA4</text>
<text x="68" y="138" transform="rotate(-90 68 138)">Y-PA3</text>
<text x="70.5" y="138" transform="rotate(-90 70.5 138)">Y-PA2</text>
<text x="73" y="138" transform="rotate(-90 73 138)">Y-PA1</text>
<text x="75.5" y="138" transform="rotate(-90 75.5 138)">Y-PA0</text>
<text x="108.5" y="138" transform="rotate(-90 108.5 138)">Z-PC5</text>
<text x="111.1" y="138" transform="rotate(-90 111.1 138)">Z-PC4</text>
<text x="113.6" y="138" transform="rotate(-90 113.6 138)">Z-PC3</text>
<text x="116.2" y="138" transform="rotate(-90 116.2 138)">Z-PC2</text>
<text x="118.7" y="138" transform="rotate(-90 118.7 138)">Z-PC1</text>
<text x="121.2" y="138" transform="rotate(-90 121.2 138)">Z-PC0</text>
<text x="131.4" y="138" transform="rotate(-90 131.4 138)">X-PD5</text>
<text x="133.9" y="138" transform="rotate(-90 133.9 138)">X-PD4</text>
<text x="136.5" y="138" transform="rotate(-90 136.5 138)">X-PD3</text>
<text x="139" y="138" transform="rotate(-90 139 138)">X-PD2</text>
<text x="141.6" y="138" transform="rotate(-90 141.6 138)">X-PD1</text>
<text x="144.1" y="138" transform="rotate(-90 144.1 138)">X-PD0</text>
<text x="54.5" y="183.7" transform="rotate(-90 54.5 183.7)">IC5</text>
<text x="149.2" y="183.7" transform="rotate(-90 149.2 183.7)">AT90S8515P</text>
<text x="56" y="203.7" transform="rotate(-90 56 203.7)">R27</text>
<text x="61.6" y="201.4" transform="rotate(-90 61.6 201.4)">10k</text>
<text x="67.3" y="198.3" transform="rotate(-90 67.3 198.3)">+5V</text>
<text x="84.4" y="200.2" transform="rotate(-180 84.4 200.2)">100n</text>
<text x="49.5" y="208.4" transform="rotate(-90 49.5 208.4)">+5V</text>
<text x="84.4" y="206.5" transform="rotate(-180 84.4 206.5)">C19</text>
<text x="95.8" y="206.5" transform="rotate(-90 95.8 206.5)">GND</text>
</g>
<g font-size="2.1">
<text x="95.5" y="69.6" transform="rotate(-90 95.5 69.6)">2</text>
<text x="98" y="69.6" transform="rotate(-90 98 69.6)">4</text>
<text x="95.5" y="78" transform="rotate(-90 95.5 78)">1</text>
<text x="98" y="78" transform="rotate(-90 98 78)">3</text>
<text x="57.4" y="150.9" transform="rotate(-90 57.4 150.9)">32</text>
<text x="60" y="150.9" transform="rotate(-90 60 150.9)">33</text>
<text x="62.5" y="150.9" transform="rotate(-90 62.5 150.9)">34</text>
<text x="65" y="150.9" transform="rotate(-90 65 150.9)">35</text>
<text x="67.6" y="150.9" transform="rotate(-90 67.6 150.9)">36</text>
<text x="70.1" y="150.9" transform="rotate(-90 70.1 150.9)">37</text>
<text x="72.7" y="150.9" transform="rotate(-90 72.7 150.9)">38</text>
<text x="75.2" y="150.9" transform="rotate(-90 75.2 150.9)">39</text>
<text x="80.3" y="150.9" transform="rotate(-90 80.3 150.9)">8</text>
<text x="82.8" y="150.9" transform="rotate(-90 82.8 150.9)">7</text>
<text x="85.4" y="150.9" transform="rotate(-90 85.4 150.9)">6</text>
<text x="87.9" y="150.9" transform="rotate(-90 87.9 150.9)">5</text>
<text x="90.4" y="150.9" transform="rotate(-90 90.4 150.9)">4</text>
<text x="93" y="150.9" transform="rotate(-90 93 150.9)">3</text>
<text x="95.5" y="150.9" transform="rotate(-90 95.5 150.9)">2</text>
<text x="98.1" y="150.9" transform="rotate(-90 98.1 150.9)">1</text>
<text x="103.1" y="150.9" transform="rotate(-90 103.1 150.9)">28</text>
<text x="105.7" y="150.9" transform="rotate(-90 105.7 150.9)">27</text>
<text x="108.2" y="150.9" transform="rotate(-90 108.2 150.9)">26</text>
<text x="110.7" y="150.9" transform="rotate(-90 110.7 150.9)">25</text>
<text x="113.3" y="150.9" transform="rotate(-90 113.3 150.9)">24</text>
<text x="115.8" y="150.9" transform="rotate(-90 115.8 150.9)">23</text>
<text x="118.4" y="150.9" transform="rotate(-90 118.4 150.9)">22</text>
<text x="120.9" y="150.9" transform="rotate(-90 120.9 150.9)">21</text>
<text x="125.9" y="150.9" transform="rotate(-90 125.9 150.9)">17</text>
<text x="128.5" y="150.9" transform="rotate(-90 128.5 150.9)">16</text>
<text x="131" y="150.9" transform="rotate(-90 131 150.9)">15</text>
<text x="133.6" y="150.9" transform="rotate(-90 133.6 150.9)">14</text>
<text x="136.1" y="150.9" transform="rotate(-90 136.1 150.9)">13</text>
<text x="138.6" y="150.9" transform="rotate(-90 138.6 150.9)">12</text>
<text x="141.2" y="150.9" transform="rotate(-90 141.2 150.9)">11</text>
<text x="143.7" y="150.9" transform="rotate(-90 143.7 150.9)">10</text>
<text x="134.7" y="159.6" transform="rotate(-90 134.7 159.6)">PD4</text>
<text x="58.6" y="164.9" transform="rotate(-90 58.6 164.9)">(AD7)PA7</text>
<text x="61.1" y="164.9" transform="rotate(-90 61.1 164.9)">(AD6)PA6</text>
<text x="63.6" y="164.9" transform="rotate(-90 63.6 164.9)">(AD5)PA5</text>
<text x="66.2" y="164.9" transform="rotate(-90 66.2 164.9)">(AD4)PA4</text>
<text x="68.7" y="164.9" transform="rotate(-90 68.7 164.9)">(AD3)PA3</text>
<text x="71.2" y="164.9" transform="rotate(-90 71.2 164.9)">(AD2)PA2</text>
<text x="73.8" y="164.9" transform="rotate(-90 73.8 164.9)">(AD1)PA1</text>
<text x="76.3" y="164.9" transform="rotate(-90 76.3 164.9)">(AD0)PA0</text>
<text x="81.4" y="165.3" transform="rotate(-90 81.4 165.3)">(SCK)PB7</text>
<text x="83.9" y="166.3" transform="rotate(-90 83.9 166.3)">(MISO)PB6</text>
<text x="86.5" y="166.3" transform="rotate(-90 86.5 166.3)">(MOSI)PB5</text>
<text x="89" y="163.7" transform="rotate(-90 89 163.7)">(SS)PB4</text>
<text x="91.5" y="165.6" transform="rotate(-90 91.5 165.6)">(AIN1)PB3</text>
<text x="94.1" y="165.6" transform="rotate(-90 94.1 165.6)">(AIN0)PB2</text>
<text x="96.6" y="163.4" transform="rotate(-90 96.6 163.4)">(T1)PB1</text>
<text x="99.2" y="163.4" transform="rotate(-90 99.2 163.4)">(T0)PB0</text>
<text x="104.2" y="164.8" transform="rotate(-90 104.2 164.8)">(A15)PC7</text>
<text x="106.8" y="164.8" transform="rotate(-90 106.8 164.8)">(A14)PC6</text>
<text x="109.3" y="164.8" transform="rotate(-90 109.3 164.8)">(A13)PC5</text>
<text x="111.8" y="164.8" transform="rotate(-90 111.8 164.8)">(A12)PC4</text>
<text x="114.4" y="164.7" transform="rotate(-90 114.4 164.7)">(A11)PC3</text>
<text x="116.9" y="164.8" transform="rotate(-90 116.9 164.8)">(A10)PC2</text>
<text x="119.5" y="163.6" transform="rotate(-90 119.5 163.6)">(A9)PC1</text>
<text x="122" y="163.6" transform="rotate(-90 122 163.6)">(A8)PC0</text>
<text x="127.1" y="164.1" transform="rotate(-90 127.1 164.1)">(RD)PD7</text>
<text x="129.6" y="164.7" transform="rotate(-90 129.6 164.7)">(WR)PD6</text>
<text x="132.2" y="166.8" transform="rotate(-90 132.2 166.8)">(OC1A)PD5</text>
<text x="137.2" y="165.7" transform="rotate(-90 137.2 165.7)">(INT1)PD3</text>
<text x="139.8" y="165.7" transform="rotate(-90 139.8 165.7)">(INT0)PD2</text>
<text x="142.3" y="165.3" transform="rotate(-90 142.3 165.3)">(TXD)PD1</text>
<text x="144.9" y="165.5" transform="rotate(-90 144.9 165.5)">(RXD)PD0</text>
<text x="58.6" y="181.3" transform="rotate(-90 58.6 181.3)">RESET</text>
<text x="66.2" y="181.3" transform="rotate(-90 66.2 181.3)">XTAL2</text>
<text x="71.2" y="181.3" transform="rotate(-90 71.2 181.3)">XTAL1</text>
<text x="76.3" y="181.3" transform="rotate(-90 76.3 181.3)">ICP</text>
<text x="78.8" y="181.3" transform="rotate(-90 78.8 181.3)">ALE</text>
<text x="81.4" y="181.3" transform="rotate(-90 81.4 181.3)">OC1B</text>
<text x="86.5" y="181.3" transform="rotate(-90 86.5 181.3)">VCC</text>
<text x="89" y="181.3" transform="rotate(-90 89 181.3)">GND</text>
<text x="57.4" y="187.2" transform="rotate(-90 57.4 187.2)">9</text>
<text x="65" y="188.4" transform="rotate(-90 65 188.4)">18</text>
<text x="70.1" y="188.4" transform="rotate(-90 70.1 188.4)">19</text>
<text x="75.2" y="188.4" transform="rotate(-90 75.2 188.4)">31</text>
<text x="77.7" y="188.4" transform="rotate(-90 77.7 188.4)">30</text>
<text x="80.3" y="188.4" transform="rotate(-90 80.3 188.4)">29</text>
<text x="85.4" y="188.4" transform="rotate(-90 85.4 188.4)">40</text>
<text x="87.9" y="188.4" transform="rotate(-90 87.9 188.4)">20</text>
</g>
</svg>
